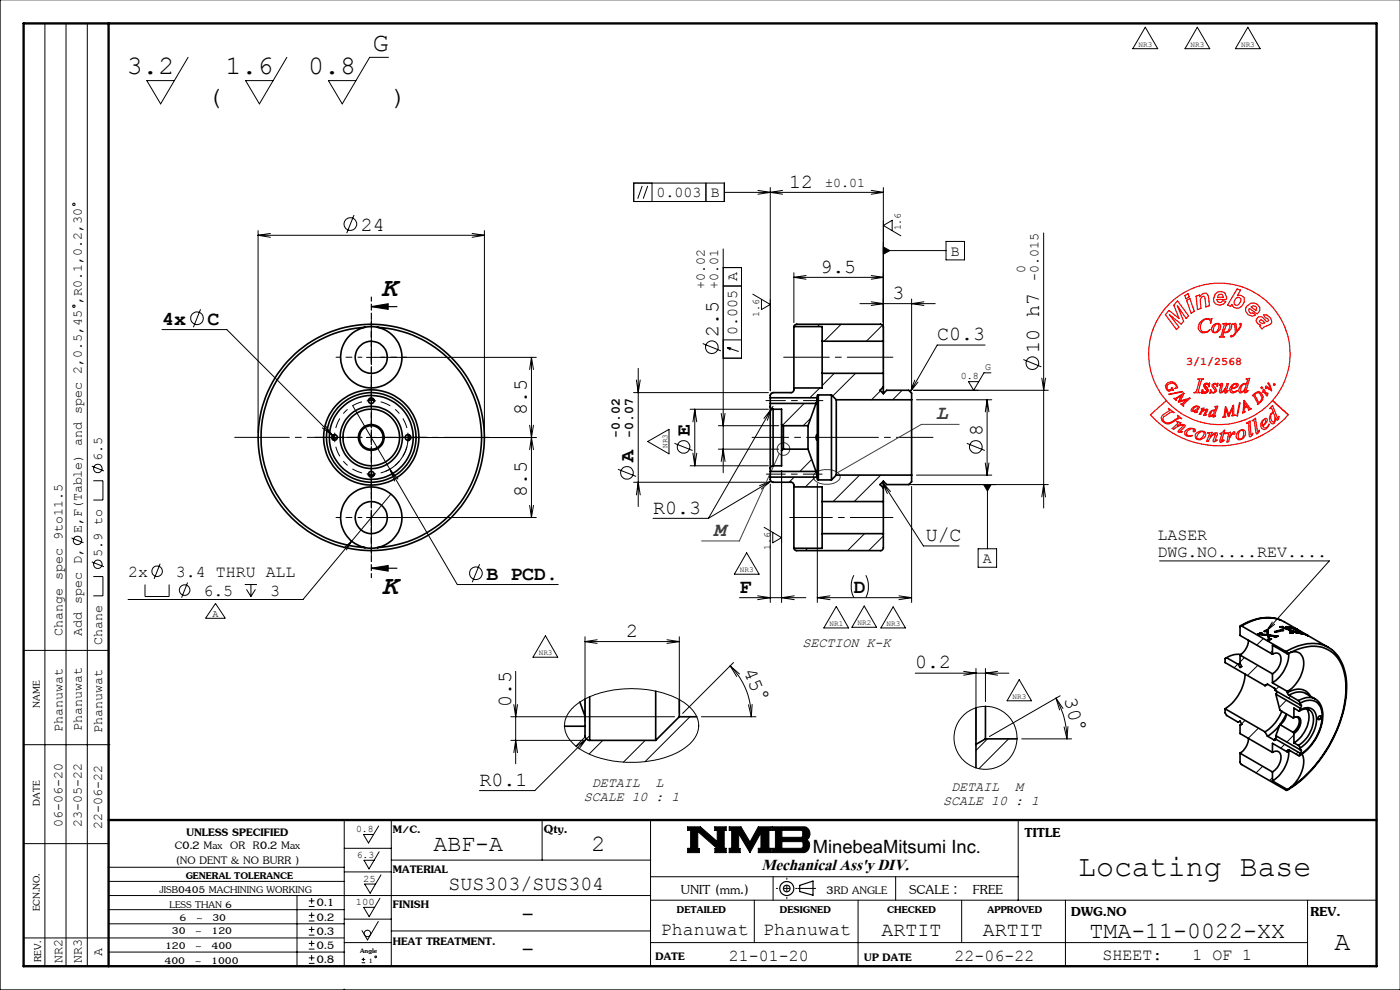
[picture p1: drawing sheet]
<svg xmlns="http://www.w3.org/2000/svg" width="297mm" height="210mm" viewBox="0 0 297 210" stroke-linecap="round" stroke-linejoin="round" font-family="sans-serif">
<g fill="none" stroke="#000" stroke-width=".21">
<path d="M0 0h297v210h-297zM9.5 5v200M14 5v200M18.5 5v200M39.9 12.2l-5.8 9.8-2.9-4.9h5.8M60.9 12.2l-5.9 9.8-2.9-4.9h5.8M82.4 12.2h-4l-5.8 9.8-2.9-4.9h5.8M243 5.8l2.6 4.5h-5.3zM254 5.8l2.6 4.5h-5.2zM264.7 5.8l2.6 4.5h-5.2zM134.4 38.8h19.3v3.9h-19.3zM136.2 39.4l-.9 2.7"/>
<path d="M137.4 39.4l-.9 2.7M138.3 38.8v3.9M149.8 38.8v3.9M163.4 39.8v43.1M187.4 39.8v38.4M54.8 48.9v42.9M54.8 49.9h48M54.8 49.9l2.6 .4M57.4 49.5l-2.6 .4M75.1 45.6l-1.5 3.9M100.2 49.5l2.6 .4M102.8 48.9v42.9"/>
<path d="M102.8 49.9l-2.6 .4M153.4 56.8h3.9v19.2h-3.9M153.4 52.8v47.5M153.7 40.8h33.7M160.8 40.4l2.6 .4M163.4 40.8l2.6 .4M163.4 40.8l-2.6 .4M166 40.4l-2.6 .4M168.4 57.8v10.6M168.4 58.8h19M168.4 58.8l2.6 .4M171 58.4l-2.6 .4"/>
<path d="M184.8 40.4l2.6 .4M184.8 58.4l2.6 .4M187.4 52.4l1.4 .8-1.4 .7zM187.4 53.2h13.3M187.4 40.8l-2.6 .4M187.4 58.8l-2.6 .4M189.3 48.9v-2.2l-1.9 1.1 3.7 2.2M200.7 51.2h3.9v3.9h-3.9zM221.4 49.4v58.4M34.4 69.9h13.7l22.5 22.5M42.5 65.6l-1.5 3.8M77.8 75.8h36"/>
<path d="M78.8 74.8v2M112.7 75.8v34M112.7 75.8l.5 2.6M112.7 75.8l-.3 2.6M135.4 78.1v29.3M149.1 72.9l3.8 1.5M153.4 60.7h3.9M153.4 72.1h3.9M154.2 73.7l.7 .6M154.2 73.7l.9 .1M154.2 73.7l2.5 .9M159.7 62.4l3.7 2.2-1.9 1.1v-2.2"/>
<path d="M173.9 68.8l-.5 .5M177 79.2l-2.6 2.6M178.4 68.8l-3.6 3.6M181.5 79.2l-4.9 4.8M182.4 64.4h16M184.8 64l2.6 .4-2.6 .4M187.2 69l-3.4 3.4M193.4 63.4v19M196 64l-2.6 .4 2.6 .4M209 73.2h-10.2l-5.7 9.9M210.2 79.1h-1.5l-2.1 3.7-1.1-1.8h2.1M217.1 76.3l3.8 1.5"/>
<path d="M19.5 98.9l2.5 1M68.4 90.8l2.2 1.6M68.9 90.2l1.7 2.2M70 92.8h2M70.6 92.4l.8 .8M71 91.8v2M74.8 86.1l7.9 13.4M77.8 92.8h36M78.8 91.8v2M82.7 99.5l14.3 24.5h21.4M82.7 99.5l1 2.6M82.7 99.5l1.7 2.1"/>
<path d="M86.5 92.2a7.8 7.8 0 0 1-4.7 7.8M112.4 90.2l.3 2.6M112.7 92.8l.5 2.6M112.7 92.8l-.3 2.6M113.2 90.2l-.5 2.6M131.1 99.5l3.8 1.6M134.4 83.3h28.6M135 80.6l.4 2.7 .4-2.7M137.4 93.7l4.5-2.6v5.2zM143.1 94l3.8 1.6M146.4 86.8h16.6M146.4 98.8h16.6"/>
<path d="M147 96.1l.4 2.7M147.4 86.8v12M147.4 86.8l.4 2.7M147.4 86.8l-.4 2.7M147.8 96.1l-.4 2.7M152.4 90.3h12.8M152.4 95.3h12.8M153 87.7l.4 2.6 .4-2.6M153 97.9l.4-2.6 .4 2.6M163.7 86.7l-13.4 23.3M163.7 86.7l-1.6 2.1M163.7 86.7l-.9 2.5"/>
<path d="M163.9 83.3l-.5 .5M164 86.2l-.3 .5M165.8 99.8v28M170.6 85.6l-4.6 4.6M172 88.7l-1.6 1.6M172.2 97.5l-2.5 2.5M173.9 82.3l-2.1 2.1M186.8 82.9l-1.9 1.9M191.4 82.8l-2 2M193.8 82.8h28.6M194.1 80.6l-1 2.5M194.4 84.8h16"/>
<path d="M194.7 81.1l-1.6 2M205.1 94l3.8 1.6M209 98.2l.4 2.6M209.4 84.8v16M209.4 84.8l.4 2.6M209.4 84.8l-.4 2.6M209.8 98.2l-.4 2.6M221 80.2l.4 2.6 .4-2.6M15.2 114.1l2.5 1M19.5 119.2l2.5 1M19.8 102h2v4.1h-2M34 119.6l-1.3 3.2"/>
<path d="M74.6 114.8l-10.3 12.4h-37.1M74.6 114.8l-1.6 1.4M74.6 114.8l-1.1 1.9M77.8 109.8h36M78.8 108.8v2M82.9 104.8l-8.3 10M101.7 119.7l-1.5 3.8M112.4 107.2l.3 2.6M113.2 107.2l-.5 2.6M134.4 102.3h28.6M135 105l.4-2.7 .4 2.7M138.5 110h11.8"/>
<path d="M158.4 117.3l2.6 4.5h-5.2zM162.1 111.9l3.7 2.1-1.9 1.1v-2.1M163.4 102.7v25.1M163.5 102.1l-13.2 7.9M163.5 102.1l-2.4 .9M163.5 102.1l-2 1.6M168.5 101.2l-1.1 1.1M171.3 116.3l-.4 .5M173 101.2l-2.1 2.1M173.4 102.6v25.2M174.4 113.2h.1M182.4 100.8l-5.7 5.6"/>
<path d="M183.4 113.2l-3.6 3.6M186.8 100.8l-5.6 5.6M187.2 102.3l8.7 13.5h7.5M187.2 102.3l1.7 2M187.2 102.3l1 2.4M187.4 113.7l-3.1 3.1M192.8 102.8h29.6M193.4 103.2v24.6M194.4 100.8h16M207.5 116.4h3.9v3.9h-3.9zM208.7 102.8h1.6l-.8 1.4zM209.5 102.8v13.6"/>
<path d="M221 105.4l.4-2.6 .4 2.6M246 119h36l-13.3 14.8M5 138h18M19.8 122.3h2v4.1h-2M30.8 124v2.5h5.1v-2.5M39.8 123.6l-1.3 3.2M45.7 128l2.1 3.2h-4.2zM51.9 124h2.6M52.3 125l.9 1.5M53.2 124v2.5M54.2 125l-1 1.5M115.7 134.9l2.6 4.5h-5.2z"/>
<path d="M124.1 135.1v18M124.1 136.1h20M124.1 136.1l2.6 .4M126.7 135.7l-2.6 .4M141.5 135.7l2.6 .4M144.1 135.1v16M144.1 136.1l-2.6 .4M156.9 126.8h14.1M160.7 126.4l2.7 .4-2.7 .4M168.5 126.4l-2.7 .4 2.7 .4M173.4 126.8h20M173.4 126.8l2.7 .4"/>
<path d="M176.1 126.4l-2.7 .4M177.4 128.6l2.6 4.6h-5.2zM181.2 122a5.3 5.3 0 0 0 0 4.8M183.3 128.5l2.6 4.6h-5.2zM183.7 122a5.6 5.6 0 0 1 0 4.8M189.5 128.7l2.6 4.5h-5.2zM190.7 126.4l2.7 .4M193.4 126.8l-2.7 .4M264 139.5l-.9 .9M268 135.5l-1.4 1.3M269.9 132l-1.2 1.8M269.9 138l-.4 .5"/>
<path d="M270.4 132.4l-1.7 1.4M270.9 137.1l-.2 .2M5 158h18.3M108.4 152h34.7M108.4 157h15.7M109 149.5l.4 2.5 .4-2.5M109 159.7l.4-2.7 .4 2.7M109.4 142.4v19.6M121.3 150.3l1.7-1.4 1.7-1 1.8-.7 2.3-.6 2.8-.4 1.9-.1h2.4l2.3 .3 2.5 .6 2 .7 1.6 .8 1.6 1.1 1.2 1.2 .6 1 .5 1.6v1.2l-.5 1.5-1.3 1.7-2 1.4-1.7 .9-3.1 1-3.8 .6h-3l-3-.3-3-.8-2.1-.8-2-1.1-1.8-1.7-1-1.9-.1-1.6 .4-1.5zM122.3 158.3l2.1-1.5-1.6 2.1M124.1 156.3l-1.9 2M125.1 156.1l-11.6 11.6h-11.8"/>
<path d="M127.9 157l-2.9 2.9M136.9 157l-4.6 4.7M146.4 152l-9.6 9.6M148.8 152h11.6M154.9 141.2l2 1.8M154.9 141.2l1.4 2.3M154.9 141.2a15.2 15.2 0 0 1 4.5 10.8M155.6 140.5l-10.8 10.8M158.8 149.5l.6 2.5M159.6 149.4l-.2 2.6M194.2 142.8h19.8M204.4 142.4l2.6 .4-2.6 .4"/>
<path d="M207 141.8v15.1M209.1 141.8v7M209.5 156.7l-2.5 2.5M211.6 142.4l-2.5 .4 2.5 .4M214 156.7l-6.3 6.3M216.2 144.2l2.6 4.5h-5.2zM216.7 156.7h10.6M224 148.1a17.2 17.2 0 0 1 2.3 8.6M224 148.1l1.5 2.2M224 148.1l.8 2.5M224.9 147.6l-15 8.6M225.7 154.2l.6 2.5"/>
<path d="M226.6 154.1l-.3 2.6M262.6 140.9l-.8 .8M263.2 153.8l-.1 .1M264.1 152.8l-.7 .8M266.8 141.1l-2.1 2.2M267 154.4l-2.2 2.2M271.3 145.6l-.8 .8M272.5 157.9l-.8 .8M272.9 148.5l-1.5 1.6M273.8 147.7l-.4 .4M274.5 155.9l-1.5 1.5M275.4 159.5l-.4 .5"/>
<path d="M5 179h18M73 173.9v31.1M73 179.9h10M80.3 175.2l-2.1 3.6-1.1-1.8h2.1M83 173.9v31.1M115 173.9v8.5M138 173.9v31.1M145.9 175.4h2.7l3.6 3.1v-2.4h-.6v-.7h2.5v.7h-.5v3.8h.5v1h-2.4v-.9h.4l-4.1-3.6v3.6h.4v.9h-2.5v-1h.6v-3.8h-.6zM154.7 175.4h2.5l1.9 3.2 1.8-3.2h2.7v.7h-.5v3.8h.5v1h-2.7v-1h.5v-3.3l-2.3 4.3-2.4-4.1v3.2h.3v.9h-2.3v-1h.5v-3.8h-.5zM163.9 175.4h6.6a1.46 1.46 0 0 1 1.3 1.2 1.46 1.46 0 0 1-.7 1.5 1.47 1.47 0 0 1 .7 1.5 1.47 1.47 0 0 1-1.1 1.2l-6.8 .1v-1h.6v-3.8h-.6zM165.9 176.1h4.1l.3 .3v1l-.3 .2h-4.1zM165.9 178.5h4.2l.3 .3v.9l-.4 .2h-4.1z"/>
<path d="M216 173.9v17.1M267.9 162.6l-1.4 1.4M269.9 165l-.6 .6M5 199h68M22.9 184h50.1M23 190h115M23 196h50M23 193h50M23 187h50M63 190v14.9M65.5 192.3h1.2M65.5 191.1h1.2"/>
<path d="M65.5 195.4h1.2M65.5 194.2h1.2M65.5 198.4h1.2M65.5 197.2h1.2M66.1 190.5v1.2M66.1 193.6v1.2M66.1 196.6v1.2M66.1 199.5v1.2M73 199.9h10M73 195h10M73 185h10M80.3 195.5l-2.3 3.9-1.2-2"/>
<path d="M80.4 180.7l-2.1 3.6-1.1-1.8h2.2M80.6 190.5l-2.3 3.9-1.1-1.9h2.3M80.8 185.6l-2.3 3.9-1.1-2h2.3M83 197.5h55M83 182.4h55M138 199.9h139.4M138 186h78M138 191h154M160 191v8.9M164 186v5M182 191v14M190 186v5"/>
<path d="M204 191v8.9M226 191v13.9M277.4 191v13.9M23 202h50M65.5 201.3h1.2M65.5 200.1h1.2M65.5 204.4h1.2M65.5 203.2h1.2M66.1 202.6v1.2M76.7 204.2h.8M76.7 203.5h.8M77.1 203.2v.7"/>
<circle cx="15.7" cy="43.4" r=".25"/>
<circle cx="74.3" cy="47.5" r="1.33"/>
<circle cx="15.7" cy="64.9" r=".25"/>
<circle cx="41.8" cy="67.5" r="1.34"/>
<circle cx="151" cy="73.7" r="1.34"/>
<circle cx="219" cy="77" r="1.34"/>
<circle cx="20.8" cy="99.4" r=".9"/>
<circle cx="145" cy="94.8" r="1.33"/>
<circle cx="207" cy="94.8" r="1.34"/>
<circle cx="16.4" cy="114.6" r=".9"/>
<circle cx="20.8" cy="119.7" r=".9"/>
<circle cx="133" cy="100.3" r="1.34"/>
<circle cx="33.3" cy="121.2" r="1.12"/>
<circle cx="39.2" cy="125.2" r="1.12"/>
<circle cx="101" cy="121.6" r="1.34"/>
<circle cx="209.1" cy="156.5" r="6.7"/>
<circle cx="77.9" cy="198" r=".69"/>
<circle cx="79.7" cy="203" r=".17"/>
</g>
<g fill="none" stroke="#000" stroke-width=".25">
<path d="M78.8 65h5.4M78.8 65l3.5-.6v1.2zM78.8 120.5h5.4M78.8 120.5l3.5-.5v1.1zM169.7 187.8l2.8-.9v3l-2.8-.8z"/>
<circle cx="166.9" cy="188.5" r="1.49"/>
<circle cx="166.9" cy="188.5" r=".7"/>
</g>
<path d="M164.7 188.5h4.4M166.9 186.3v4.3" fill="none" stroke="#000" stroke-width=".21" stroke-dasharray="15.2 1.3 1.3 1.3" stroke-dashoffset="15"/>
<g fill="none" stroke="#000" stroke-width=".21" stroke-dasharray="15.2 1.3 1.3 1.3">
<path d="M70 92.8h-.6M72 92.8h.6M78.8 92.8v-1M78.8 92.8h-1M78.8 92.8v1M78.8 92.8h1M78.8 85v-1M78.8 85v1M78.8 84v-.6M78.8 86v.6M78.8 99.6v-.6M85.6 92.8h-.6"/>
<path d="M86.6 92.8h1M86.6 92.8h-1M87.6 92.8h.6M78.8 100.6v1M78.8 100.6v-1M78.8 101.6v.6M169.3 188.5h3.7"/>
</g>
<path d="M5 5h287v200h-287zM23 5v200M23 173.9h269M73 210h.1" fill="none" stroke="#000" stroke-width=".5"/>
<path d="M145.9 175.4v.7h.6v3.8h-.6v1h2.5v-.9h-.4v-3.6l4.1 3.6h-.4v.9h2.4v-1h-.5v-3.8h.5v-.7h-2.5v.7h.6v2.4l-3.6-3.1zM154.7 175.4v.7h.5v3.8h-.5v1h2.3v-.9h-.3v-3.2l2.4 4.1 2.3-4.3v3.3h-.5v1h2.7v-1h-.5v-3.8h.5v-.7h-2.7l-1.8 3.2-1.9-3.2zM165.9 178.5h4.2l.3 .3v.9l-.4 .2h-4.1zM163.9 175.4v.7h.6v3.8h-.6v1l7-.1 .5-.5 .4-1-.2-.8-.5-.4a1.47 1.47 0 0 0 .7-1.5 1.47 1.47 0 0 0-1.3-1.2zM165.9 176.1h4.1l.3 .3v1l-.3 .2h-4.1z" fill-rule="evenodd" fill="#000"/>
<path d="M78.8 85h-1M78.8 85h1M86.6 92.8l-.1-1M86.6 92.8l-.1 1M78.8 100.6l1-.1M78.8 100.6l-1-.1" fill="none" stroke="#000" stroke-width=".21" stroke-dasharray="15.2 1.3 1.3 1.3" stroke-linecap="butt"/>
<path d="M71.2 94.8a7.8 7.8 0 0 0 5.6 5.5M76.8 85.2a7.8 7.8 0 0 0-5.6 5.6M86.3 90.8a7.8 7.8 0 0 0-5.5-5.6M80.8 100.3a7.8 7.8 0 0 0 5.5-5.5" fill="none" stroke="#000" stroke-width=".21" stroke-dasharray="15.2 1.3 1.3 1.3" stroke-dashoffset="13" stroke-linecap="butt"/>
<g fill="none" stroke="#3f3f3f" stroke-width=".21">
<path d="M165.3 96.2l-8.5 18.6h-8M203.5 90h-8l-17.8 10.3M172.8 100.5a4.1 4.1 0 0 1 5.3 .2 1.21 1.21 0 0 1-.9 1.7 4 4 0 0 1-4.6-.8v-.1a.86 .86 0 0 1 .2-1z"/>
<circle cx="166.2" cy="95.2" r="1.33"/>
</g>
<g fill="none" stroke="#f00" stroke-width=".25">
<path d="M249.8 63.8l2.3 3.2-.5 .5-1.8-2.6 1.3 3.2-.5 .6-2.5-2 2 2.6-.5 .6-2.4-3.2 .8-.8 2.1 1.6-1.1-2.8zM251.4 62.7l.6-.4 .3 .7-.7 .4zM251.7 63.7l.7-.4 1 2.7-.7 .5zM254.4 68.6a1.87 1.87 0 0 1 2.3-.9l.4-.1-.3 .9a.79 .79 0 0 0-.4-.9 .79 .79 0 0 0-1 .3 1.54 1.54 0 0 0-.2 2.5 1.44 1.44 0 0 0 1.6-.5l-.5 .5-.9 .2-.5-.1-.7-.7v-.3zM255.2 62.9a.46 .46 0 0 1 .5 .6l.1 1.6 .8-.3a2.98 2.98 0 0 0-.7-2.6h-.6l-.8 .8v-.4l-.7 .2 .2 2.9 .8-.3-.2-1.8 .3-.6M255.2 62.9l-.3 .1M257.4 69l.3-.3a.75 .75 0 0 1 .8-.1 .75 .75 0 0 1 .5 .7 1.34 1.34 0 0 1-1.3 1.3l-.5-.1a1.09 1.09 0 0 1 .2-1.5zM257.8 62.4l.5-.5 .7-.1 .8 .3 .4 .9v.5h-2l.1 .5 .5 .2 .3-.1 .3-.3 .7 .1-.5 .6-.9 .3-.8-.3-.4-.5-.1-.5zM257.9 68.8l.4-.1 .3 .2a1.39 1.39 0 0 1-.9 1.6 .84 .84 0 0 1-.1-1.3zM258.4 62.6l.5-.2 .4 .1 .2 .6h-1.2zM259.4 68.7l.8-.1-.2 .4 .8-.4a.49 .49 0 0 1 .5 .5 1.31 1.31 0 0 1-1.7 1.4l-.2 .8 .3 .2h-1l.4-.3 .7-2.3zM260.3 68.9l.4-.2 .2 .2a1.37 1.37 0 0 1-.9 1.6l-.4-.2z"/>
<path d="M261.5 68.7l.6-.1 .3 1.7 .6-1a.36 .36 0 0 0 0-.6l.1-.1 .2 .1a4.6 4.6 0 0 1-2.1 2.8h-.1v-.3l.2-.1 .2 .2 .6-.7-.2-1.6zM262.1 63.4l.4-.3h.4l.3 .3v.5l-.4 .6-.3 .3h-.4l-.3-.3v-.5zM262.4 61.3l.8 .3-.7 1.1h.8l.6 .4 .1 1-.6 .9-.7 .4-.7-.1-.4-.2-.3-.6-.2 .5-.7-.3zM264.5 64.9l.9-.6a1.44 1.44 0 0 1 1.9 1.5l-.6 .8-1.6-1.2-.2 .5 .2 .4 .3 .2 .5-.1 .5 .5-.7 .2-.9-.3-.5-.8-.1-.5zM265.4 65.1l.4-.2 .6 .1 .2 .3-.2 .6zM266.8 67.3a1.1 1.1 0 0 1 1.7 .7l.3 .3 .3-.4-.3-.4-.3-.1-.5-.6h.7l.8 .6 .3 .7a1.29 1.29 0 0 1-1.2 1.1l-.6 .3-.3 .3-.5-.6 .3-.2-.8-.5-.2-.5zM268.3 68.5v-.1a.95 .95 0 0 0-1-.5l-.1 .2 .1 .3 .5 .2 .6-.1M247.4 85a15 15 0 0 1 .9-20.8 15 15 0 0 1 20.8 0 15 15 0 0 1 .8 20.8M247.4 85a15 15 0 0 0 22.5 0M247.8 81.2l.8-.2a1.72 1.72 0 0 1 1.2 1.3l-.5 .1 .3-.4-.2-.3-.6-.5-.9 .2-.3 .4 .1 .8 .2 .2 .7-.3v-.3l.4 .6-.3-.1-.7 .3-.6-.5-.2-.7zM247.9 86.7l1.2 .8-.7-.1-1.1 .7a.81 .81 0 0 0-.6 .8 .81 .81 0 0 0 .7 .8 3.7 3.7 0 0 0 2.6-1.3l-.2-.2 .8 .6a.5 .5 0 0 0-.7 .1l-1 .6a1.49 1.49 0 0 1-1.5 .4 1.49 1.49 0 0 1-1.1-1.3l.4-.6 1.4-.9zM248 83.6l2.7-.6 .1 .1-2.7 .6z"/>
<path d="M249.1 84.5h.3l1.7-1.1-.7 1.6 2-.5-1.4 1.4 .1 .3-.6-.5 .3-.1 .9-.8-1.7 .5 .6-1.4-1.1 .7v.3zM249.7 89.4l.8 .3-.7 .7 .3-.1a1.09 1.09 0 0 1 1.3-.1l-.1 .4-1 .9 .6 .1-.9 .1-.1-.3 1.1-1.1a2.04 2.04 0 0 0-2 .8l-.3-.2 1.2-1.2zM251.5 91.4a1.46 1.46 0 0 1 2.1-.2l-.2 .4a.22 .22 0 0 1-.3-.2 .22 .22 0 0 1 .3-.2l-.2-.2a1.19 1.19 0 0 0-1.5 1.1l.4 .3h.9l-.5 .2-.7-.1-.4-.3-.1-.6zM252.7 86.8l.6-.5 .4-.2 .8 .3-.7 .9 .2 .1-.2 .1h-.4l.3-.5-.9 .2-.1-.1zM253.4 86.4l.7-.1a.95 .95 0 0 1-1.1 .8zM253.9 91.8a1.23 1.23 0 0 1 1.9 .2v.3a1.38 1.38 0 0 1-2.1 .7l-.2-.6zM254.1 80.4h1.2l-.4 .2-.7 2.3v.2l.4 .1-1.3 .1 .4-.1 .2-.4 .6-2.2zM254.3 91.9l.4-.3 .4-.1 .3 .2a1.43 1.43 0 0 1-1.2 1.5l-.3-.3v-.2zM254.8 86.7l.6-.1-.3 .5 .5-.2 .6-.2v.1l-.5 1.1 .2 .1-.5 .2 .5-1.2a1.38 1.38 0 0 0-1.2 .9h-.3l.7-1.1zM255.6 81.4l1-.1-.1 .7-.1-.3-.4-.3-.3 .3 .6 1.1a.84 .84 0 0 1-1.2 .5l-.1 .1 .1-.7 .1 .3 .4 .2 .4-.1v-.3l-.6-.8zM256.3 91.8l.8-.1-.4 1 .3-.3a1.19 1.19 0 0 1 1.2-.6v.4l-.5 1.3 .5-.2-.7 .5-.2-.2 .5-1.5a2.02 2.02 0 0 0-1.5 1.5h-.3l.6-1.6zM256.6 81.3h.1"/>
<path d="M257.1 87.2h.5a.92 .92 0 0 1-.9 1zM257.3 81.4l1.1-.1-.2 .7-.1-.3-.4-.3-.3 .3 .7 1.1a.84 .84 0 0 1-1.3 .5l-.1 .1 .1-.7 .2 .3 .4 .2 .3-.1v-.3l-.6-.8zM257.8 86.2h.5l-.7 2h.3l-.5 .3v-.5l-.9 .4-.1-.4 .3-.6 .4-.3h.6l.3-.6zM258.8 81.6l.4-.3 .2 .2-.4 1.6a2.24 2.24 0 0 0 1.3-1.7h.3l-.5 1.7 .5-.2-.6 .5-.2-.2 .2-.9a1.32 1.32 0 0 1-1.2 1.1 1.61 1.61 0 0 1 .2-1.6v-.2l-.4 .2zM258.9 91.9l.9-.6-.2 .6h.4v.1h-.4l-.4 1.6 .5-.3-.7 .6a.33 .33 0 0 1-.2-.2 .33 .33 0 0 1 0-.4l.4-1.3h-.4zM260 86.2l-.3 2-.3 .3 .6-.1-.1-.1 .1-1.4 .6 1.5 .8-1.7 .1 1.3-.2 .2 .7-.1-.2-.1-.1-2-1 1.9-.6-1.7M260.2 91.9l.9-.2-.3 1.1 .8-1.1 .3-.1 .1 .3a.26 .26 0 0 1-.2 .2 .26 .26 0 0 1-.3-.1l-.6 .8-.3 .9-.3 .1 .3-1.8zM261.3 81.8a.79 .79 0 0 1 .6-.5 .79 .79 0 0 1 .8 .4 1.55 1.55 0 0 1-1.5 .9l.2 .4 .3 .1 .8-.3-.4 .4-.6 .2-.4-.2a1.14 1.14 0 0 1 .2-1.4zM262.1 81.4l.2 .1a.86 .86 0 0 1-1 .9 1.06 1.06 0 0 1 .8-1M262.5 82.8v.1M262.7 91.5a.86 .86 0 0 1 1.5 .1 1.39 1.39 0 0 1-1.5 1.7l-.4-.5-.1-.3zM262.9 85.5h.2l-.6 2.7h-.1z"/>
<path d="M263 91.5l.3-.2h.4a1.37 1.37 0 0 1-.5 1.9l-.3-.1a1.57 1.57 0 0 1 .1-1.6zM263.7 81.6l.4-.2 .2 .2a1.43 1.43 0 0 1-1 1.5l-.1-.1a1.75 1.75 0 0 1 .5-1.4zM263.9 84.9l1.2 1.7 .3 .1-.5 .3-.1-.3-.4-.3-.5 .3v.5l.2 .2-.5 .2zM264 85.4l.4 .8-.5 .2zM264.4 80.4l.7-.2-.8 2.9 .5-.2-.6 .5-.2-.2 .1-.6-.3 .4-.8 .4a1.34 1.34 0 0 1 1.2-2l.2 .1 .3-.9zM264.4 89.8l.8-.5 .2 3h.1l.3-.4-.5 .7-.1 .1-.2-.3-.1-2.6zM265.6 89.2l.7-.5 .5 3 .4-.4-.1 .3-.5 .5-.1-.3-.5-2.6zM265.7 83.9l1.2-.9 .7 .4 .4 .8a1.88 1.88 0 0 1-1.3 1.6l.1-.3-.8-1.5zM266.2 83.6l.8-.3 .3 .3 .4 .8-.4 .9-.4-.1-.7-1.3zM267.5 82.1h.3v.3h-.3zM267.9 89.1l.6-.3 .3 .1a1.42 1.42 0 0 1-.9 1.5l.4 .4a1.36 1.36 0 0 0 1-.9l-.7 1.1-.5 .1a1.11 1.11 0 0 1-.4-1.7zM268 83v.2l-.1-.3 .2-.3 .7 1 .2-.2-.2 .6-.7-1"/>
<path d="M268.1 89l.4 .1a1.31 1.31 0 0 1-.7 1.2 1.22 1.22 0 0 1 .3-1.3zM269 81.3l.2-.1 .2 .5 .3 1.2-1-.7-.2 .2 .1-.5 1 .6zM269.8 87.8l.3-.1a1.38 1.38 0 0 1 .2 1.8h-.2a1.4 1.4 0 0 1-.3-1.7zM269.9 85l3.4 3a19.5 19.5 0 0 1-29.2 0l3.3-3M269.9 86l1.2 2.8 .2-.5v.4l-.3 .5-.4-.7v.6l-.3 .7a.55 .55 0 0 1-.9-.4 1.57 1.57 0 0 1 .5-1.8h.3l-.3-.8a.24 .24 0 0 0-.2-.3 .24 .24 0 0 0-.3 .2zM270.3 81.4l.2 .1-.1 .3-.2-.1z"/>
</g>
<path d="M76.8 92.8h-10M78.8 90.8v-10M78.8 94.8v10M80.8 92.8h10" fill="none" stroke="#000" stroke-width=".21" stroke-dasharray="15.2 1.3 1.3 1.3" stroke-dashoffset="12.1"/>
<path d="M76.8 75.8h-5.5M78.8 73.8v-5.5M78.8 77.8v5.5M80.8 75.8h5.5M76.8 109.8h-5.5M78.8 107.8v-5.5M78.8 111.8v5.5M80.8 109.8h5.5" fill="none" stroke="#000" stroke-width=".21" stroke-dasharray="15.2 1.3 1.3 1.3" stroke-dashoffset="14.4"/>
<path d="M189.4 75.8h-23.1M78.8 90.8v-23M78.8 94.8v23M80.8 92.8h23" fill="none" stroke="#000" stroke-width=".21" stroke-dasharray="15.2 1.3 1.3 1.3" stroke-dashoffset="5.6"/>
<path d="M76.8 92.8h-27" fill="none" stroke="#000" stroke-width=".21" stroke-dasharray="15.2 1.3 1.3 1.3" stroke-dashoffset="3.7"/>
<path d="M174.6 85h-12.1" fill="none" stroke="#000" stroke-width=".21" stroke-dasharray="15.2 1.3 1.3 1.3" stroke-dashoffset="11.1"/>
<path d="M162.6 100.6h11.8" fill="none" stroke="#000" stroke-width=".21" stroke-dasharray="15.2 1.3 1.3 1.3" stroke-dashoffset="11.2"/>
<path d="M189.4 109.8h-21.9" fill="none" stroke="#000" stroke-width=".21" stroke-dasharray="15.2 1.3 1.3 1.3" stroke-dashoffset="6.2"/>
<path d="M159.5 92.8h38.4" fill="none" stroke="#000" stroke-width=".21" stroke-dasharray="15.2 1.3 1.3 1.3" stroke-dashoffset="7.5"/>
<path d="M78.8 63v59.5" fill="none" stroke="#000" stroke-width=".25" stroke-dasharray="1.3 .6" stroke-dashoffset=".4"/>
<g fill="#000">
<path d="M78.8 65l3.5-.6v1.2zM78.8 120.5l3.5-.5v1.1z"/>
<path d="M208.7 102.8l.8 1.4 .8-1.4zM187.4 52.4l1.4 .8-1.4 .7z"/>
</g>
<g fill="none" stroke="#000" stroke-width=".35">
<path d="M77.4 69.4l1.4-.1 1.3 .1M77.4 69.4a23.4 23.4 0 0 0-22 23.4 23.4 23.4 0 0 0 22 23.4M77.4 69.4a6.5 6.5 0 0 0-4 10 6.5 6.5 0 0 0 10.8 0 6.5 6.5 0 0 0-4.1-10M80.1 69.4a23.4 23.4 0 0 1 22.1 23.4 23.4 23.4 0 0 1-22.1 23.4M168.4 69.3l.2-.4 .4-.1h17.8a.6 .6 0 0 1 .6 .6v3M168.4 69.3v13M168.4 69.3h6v3.1M174.4 72.4v6.8M174.4 79.2v3.1h-6M174.4 79.2h13M174.4 72.4h13M187.4 72.4v6.8"/>
<path d="M187.4 79.2v2.9M70.8 92.2v1.2M78.2 84.8h1.1M86.7 92.2v1.2M163.4 84.4v1.2M163.4 86.2a.6 .6 0 0 0 .6 .6M163.4 86.2v13.2M163.4 85.6h9.7M163.4 84.4h10M163.4 85.6v.6M163.4 99.4v.6M164 98.8a.6 .6 0 0 0-.6 .6"/>
<path d="M164 86.8v12M164 86.8h1.8v3.3M165.8 90.1v5.4M165.8 90.1l.4 .2M165.8 95.5v3.3h-1.8M166.2 90.3v5M166.2 90.3h5.2M166.2 95.3l-.4 .2M166.2 95.3h5.2M168.4 82.3v.4a.6 .6 0 0 1-.6 .6h-3.8a.6 .6 0 0 0-.6 .6v.5M171.4 90.3v5M171.4 95.3l1.7 4.7"/>
<path d="M173.1 85.6l-1.7 4.7M173.4 84.4v.4M173.4 84.8l-.3 .8M173.4 84.8v7.4M173.4 92.2a.72 .72 0 0 0 0 1.2M173.4 93.4v7.4M173.4 92.2v1.2M173.6 83.8l-.2 .1v.5M173.6 83.8v18M173.6 83.8h2.8M176.4 83.8v18M176.4 83.8l1 1"/>
<path d="M177.4 84.8v16M177.4 84.8h16M187.4 82.1v1.4M187.4 83.5l.7-.7h4.7l.6 .6v1.4M187.4 82.1l-.7 .7 .7 .7M193.4 84.8v16M77.4 116.2l1.3 .1 1.4-.1M77.4 116.2a6.5 6.5 0 0 1-4-10 6.5 6.5 0 0 1 10.8 0 6.5 6.5 0 0 1-4.1 10M78.2 100.8h1.1M163.4 100v1.2M163.4 101.2v.5a.6 .6 0 0 0 .6 .6h3.8a.6 .6 0 0 1 .6 .6v.4M163.4 101.2h10"/>
<path d="M163.4 100h9.7M168.4 103.3v13M168.4 103.3h6v3.1M173.1 100l.3 .8M173.4 100.8v.4M173.4 101.2v.5l.2 .1M173.6 101.8h2.8M174.4 106.4v6.8M174.4 113.2v3.1h-6M174.4 106.4h13M174.4 113.2h13M177.4 100.8l-1 1"/>
<path d="M177.4 100.8h16M187.4 102.1v1.4M187.4 113.2v3a.6 .6 0 0 1-.6 .6h-17.9l-.5-.5M187.4 106.4v6.8M187.4 103.5v2.9M187.4 102.1l-.7 .7 .7 .7M193.4 100.8v1.4l-.6 .6h-4.7l-.7-.7M260.2 139.5l-.3 .2v.8l8.5 4.9M260.2 139.5l2.5 1.4M263.1 139v1.7l.3 .7-.3 .2-.4-.7M263.1 139l6.8 3.9M263.2 138.8a4.1 4.1 0 0 0-3 .7"/>
<path d="M263.4 132.8h-.3v2l6.8 4M263.4 132.8a9.3 9.3 0 0 1 8.4-1.2l10 5.7M263.4 132.8l9.4 5.4M264.9 135.8a4.2 4.2 0 0 1-1.8 3.2M266.9 134.6l2 .2 .2 .9M266.9 134.5v.1M266.9 134.6h.1M267.3 134.5l1.6 .1M267.4 134.2h.2M267.4 134.2l-.5 .3M267.4 134.3l-.5 .3M267.4 134.2v.1"/>
<path d="M267.6 134.2l-.3 .3M267.6 134.2l-.2 .1M268.3 133.9l.4-.1 .2 .8M268.3 133.8v.1M268.3 133.9h.1M268.8 133.6h.2M268.8 133.6l-.5 .2M268.8 133.7l-.5 .2M268.8 133.7h.2M268.8 133.6v.1M268.9 133.7h.1M268.9 133.7l.2 1"/>
<path d="M268.9 133.7l.2 1.1M269 133.6v.1M269.1 135.7l-.1 .1M269.1 135.8h-.1M269.1 135.7v.1M269.1 134.7l1.7 .2M269.1 134.8l1.7 .2M269.1 134.7v.1M269.1 135.7h.1M269.1 134.8l.2 .8M269.1 134.8l1.5 .2M269.1 134.8l.2 .9"/>
<path d="M269.3 135.6v.1M269.5 135.5l-.2 .1M269.5 135.6l-.2 .1M269.5 135.5v.1M269.7 135.5l-.7 .3M269.7 135.5h-.2M269.7 135.5l-.2 .1M269.9 138.8a1.16 1.16 0 0 1 1.5-.1 1.16 1.16 0 0 1 .3 1.4 4 4 0 0 1-1.8 2.8M270.4 134l1.6-.4 .3 .1-1.7 .4zM270.4 135.1v.1M270.4 135.1h.1M270.6 135l-.2 .1"/>
<path d="M270.8 134.9v.1M270.9 134.9h.1M270.9 134.9h-.1M270.9 135h-.1M270.9 134.9v.1M271 134.9l-.4 .3-.2-.1M271 134.9l-.1 .1M271.6 133l1.9 .6 .3 .6M271.6 133h.1M271.7 131.5a9.7 9.7 0 0 0-8.6 1.2M271.9 133l1.6 .6M271.9 133v.1"/>
<path d="M272 133.7l-1.5 .3M272 133.7l.2 .1M272 133.6v.1M272.1 132.9l.1 .1M272.1 132.9l-.5 .1M272.2 133h-.3M272.2 133h.1M272.8 138.2l.3 .5M272.9 133h.2M273.1 138.7l-3.2-1.8v1.9M273.2 133.1h.2M273.2 133.1l.3 .5"/>
<path d="M273.3 133h.1M273.3 133h-.5l.4 .1M273.3 133l-.1 .1M273.3 133.1l.3 .6M273.4 133.1h.1M273.4 133.1l.3 .5M273.4 133.1h-.1M273.4 138.6a7.7 7.7 0 0 1-3.5 6.2M273.4 133v.1M273.5 133.6h.1M273.6 133.7h.1M273.7 133.6l1.6 .6"/>
<path d="M273.7 133.7l.2 .6M273.7 133.6l-.1 .1M273.7 134.2h.1M273.7 134.2v.1M273.7 134.3h.6M273.7 133.7l.3 .5M273.7 133.7l1.4 .5M273.7 133.7h.1M273.8 134.2v.1M273.8 138.4a8.1 8.1 0 0 1 8.6-.2 9 9 0 0 1 3.1 7.7 27.6 27.6 0 0 1-11.7 21.1M273.8 138.4l-.7 .3M273.8 138.4a1.98 1.98 0 0 1 2.8 2.1 7.6 7.6 0 0 1-3.5 6.2"/>
<path d="M274 134.2h.1M274 133.2h.1M274 134.2l-.1 .1M274.1 134.2h.2M274.1 133.1l.2 .1h-.3l1.5 .7M274.1 133.1h-.5l2 .8 .2 .4M274.1 134.2l-.2 .1M274.1 133.1v.1M274.3 134.3h.1M274.3 134.2v.1M275.1 134.2h-.2l.6 .1M275.1 134.2h.2"/>
<path d="M275.3 134.2h.1M275.3 134.2l.2 .1M275.3 133.6l-.6-.3 .8 .6M275.3 133.6l.4 .3M275.3 133.6h.1M275.3 134.2v.1M275.5 133.9h.1M275.5 134.3h.1M275.6 134h.1M275.7 134h.1M275.7 133.9l1.7 .9M275.7 134l.3 .3"/>
<path d="M275.7 133.9v.1M275.7 134l1.4 .7M275.8 134.3h.1M275.8 134.3l.6 .2M276 134.3l.2 .1M276.2 134.4h.2M276.2 134.4h.1M276.4 134.5h.1M276.9 134.6h.1M276.9 134.6l.2 .1M277 134.6l.1 .1M277.1 134.7l.3 .1"/>
<path d="M277.4 134.8h.1M282.5 137.8a8 8 0 0 0-8.4-.3l-1.3 .7M282.5 137.8a10.1 10.1 0 0 1 3.1 8.9 27.9 27.9 0 0 1-12.6 20.9M119.8 154h4.3M123 148.9l1.1 3M124.1 148.3v3.6M124.1 151.9v2.1M124.1 154v2.1a.96 .96 0 0 0 1 .9M125.1 147.8v9.2M125.1 157h14M139.1 146.6v10.4M144.1 148.4v3.6"/>
<path d="M144.1 152l-5 5M144.1 152h3.7M207 150.1v7.8M207 157.9v5M209.1 149.8v6.9M209.1 156.7l-2.1 1.2M209.1 156.7h6.7M259.9 150.3v.9l.3 .6 2.5 1.4 .4-.2 .3 .6-.3 .2v1.8l6.8 4M259.9 150.3l8.5 4.9M263.1 159.8v2l.2 .3 9.6 5.6 .2-.2M263.1 140.7l-.4 .2M263.1 159.8l6.8 4"/>
<path d="M264.1 143a9.6 9.6 0 0 1-4.2 7.3M264.9 156.7a4 4 0 0 1-1.8 3.1M268.4 145.4l.5-.3 1.5 .9 .1 .4 5.3 3.1M268.4 155.2l.5 1M268.9 156.2l1.5 .8M268.9 145.2l-.5 .2M269.9 159.6a1.16 1.16 0 0 1 1.5 0 1.16 1.16 0 0 1 .3 1.3 4 4 0 0 1-1.8 2.9M269.9 142.9v1.9M269.9 144.8l3.2 1.9M270.5 156.9l-.1 .1M270.5 156.7v.2M270.5 156.7l5.3 3.1"/>
<path d="M270.7 147.2l5.1 3M270.7 147.2l.8 3.5 2.8 1.6 .2-.1M270.8 146.6l-.1 .6M270.8 156.2l-.3 .5M271.5 153.7a2.92 2.92 0 0 0 1.4-2.3 10.4 10.4 0 0 1-4 4.8M271.5 153.7l2.8 1.6M271.5 153.7l-.8 2.4 5.1 2.9M272 150.9a9 9 0 0 1-3.6 4.3M273.1 146.9l.3 .6M273.1 146.9a3.4 3.4 0 0 1 4.7 .4l.2 .4M273.1 159.5l-3.2-1.8v1.9M273.1 146.7v.2"/>
<path d="M273.1 159.3v.2M273.4 159.4a7.6 7.6 0 0 1-3.5 6.3M273.4 159.1l2.1 1.2 .3-.2M273.4 159.1h-.2l-.1 .2M273.4 147.5a3.6 3.6 0 0 1 3.6-.4l2 1.2M273.4 147.5l2 1.1M273.4 159.1l-.3 .2M273.7 159.2l-.6 .3M274.3 155.3l.2 .3M274.5 152.2a.94 .94 0 0 1 1.2 0 .94 .94 0 0 1 .2 1.1 3.5 3.5 0 0 1-1.4 2.3M274.5 155.6v2M274.5 157.6l.9 .5"/>
<path d="M274.9 152.1a1.02 1.02 0 0 1 .6 1.6l-.6 1.1-.6 .5M275.4 148.6l.4 .6M275.4 158.1l.4 .6M275.7 150.8a1.75 1.75 0 0 1 2-.3 1.75 1.75 0 0 1 .9 1.8 6.7 6.7 0 0 1-3.2 5.8M275.8 149.2a2.79 2.79 0 0 1 3-.5 2.79 2.79 0 0 1 1.7 2.5 10.2 10.2 0 0 1-4.7 8.9M275.8 159h.1a.44 .44 0 0 1-.1 .8M275.8 150.6a2.17 2.17 0 0 1 2.6-.2 2.17 2.17 0 0 1 .9 2.4 8 8 0 0 1-3.5 5.9M275.8 149.5l.1-.1a.45 .45 0 0 1-.1 .8M275.8 150.6l-.3 .2-1-.6v2M275.8 149.2v.3M275.8 150.2v.4M275.8 158.7v.3"/>
<path d="M275.8 159.8v.3M276.2 159.9a6.1 6.1 0 0 1-1.7 6.5l-.7 .6M277.2 150.4a4 4 0 0 1-.1 4.2 6.4 6.4 0 0 1-2.6 3M279 148.3a4.1 4.1 0 0 1 1.6 4.4 11.1 11.1 0 0 1-4.9 7.6M279 148.3a3.6 3.6 0 0 0-3.6 .3M279.9 151.9l.2-.1a.41 .41 0 0 1 0 .6 .41 .41 0 0 1-.5 .1zM269.9 163.8v1.9M269.9 165.7l3.2 1.8M273.8 167l-.7 .5"/>
<circle cx="78.8" cy="75.8" r="3.4"/>
<circle cx="71" cy="92.8" r=".59"/>
<circle cx="78.8" cy="92.8" r="2.73"/>
<circle cx="78.8" cy="92.8" r="8.9"/>
<circle cx="78.8" cy="92.8" r="10.1"/>
<circle cx="78.8" cy="92.8" r="24"/>
<circle cx="78.8" cy="92.8" r="9.5"/>
<circle cx="78.8" cy="92.8" r="6"/>
<circle cx="78.8" cy="92.8" r="2.51"/>
<circle cx="78.8" cy="85" r=".6"/>
<circle cx="78.8" cy="92.8" r="6.6"/>
<circle cx="86.6" cy="92.8" r=".6"/>
<circle cx="78.8" cy="109.8" r="3.4"/>
<circle cx="78.8" cy="100.6" r=".59"/>
</g>
<text font-size="6.3" x="228.7" y="185.8">Locating Base</text>
<g font-size="5.8">
<text x="80.9" y="62.8">K</text>
<text x="81" y="126.1">K</text>
</g>
<g font-size="5.6">
<text x="79.1" y="10.8">G</text>
<text x="26.9" y="15.7">3.2</text>
<text x="47.8" y="15.7">1.6</text>
<text x="65.4" y="15.7">0.8</text>
<text x="43.9" y="22.4">(</text>
<text x="83" y="22.4">)</text>
<text x="283.1" y="201.4">A</text>
</g>
<text font-size="5.1" x="161.5" y="184.6">Mechanical Ass'y DIV.</text>
<g font-size="4.9">
<text x="91.9" y="180.4">ABF-A</text>
<text x="125.5" y="180.4">2</text>
<text x="110.5" y="195.4">-</text>
<text x="110.5" y="202.8">-</text>
<text x="231.1" y="199">TMA-11-0022-XX</text>
</g>
<g font-size="4.4" fill="#3f3f3f">
<text x="198.5" y="89">L</text>
<text x="151.4" y="113.7">M</text>
</g>
<g font-size="4.2">
<text x="167.4" y="39.8">12</text>
<text x="76.6" y="48.9">24</text>
<text x="174" y="57.8">9.5</text>
<text x="189.3" y="63.4">3</text>
<text x="34.4" y="68.8">4x</text>
<text x="44" y="68.8">C</text>
<text x="152.4" y="71.4" transform="rotate(-90 152.4 71.4)">2.5</text>
<text x="198.8" y="72.2">C0.3</text>
<text x="220.4" y="74.8" transform="rotate(-90 220.4 74.8)">10 h7</text>
<text x="111.8" y="88" transform="rotate(-90 111.8 88)">8.5</text>
<text x="146.4" y="92.6" transform="rotate(-90 146.4 92.6)">E</text>
<text x="208.4" y="92.6" transform="rotate(-90 208.4 92.6)">8</text>
<text x="134.4" y="98.1" transform="rotate(-90 134.4 98.1)">A</text>
<text x="111.8" y="105.4" transform="rotate(-90 111.8 105.4)">8.5</text>
<text x="138.6" y="108.9">R0.3</text>
<text x="196.4" y="114.8">U/C</text>
<text x="103.2" y="122.9">B PCD.</text>
<text x="156.9" y="125.7">F</text>
<text x="181.2" y="125.7">D</text>
<text x="132.9" y="135.1">2</text>
<text x="157.7" y="142.3" transform="rotate(67 157.7 142.3)">45°</text>
<text x="194.2" y="141.8">0.2</text>
<text x="108.4" y="150" transform="rotate(-90 108.4 150)">0.5</text>
<text x="225.7" y="148.3" transform="rotate(75 225.7 148.3)">30°</text>
<text x="101.7" y="166.7">R0.1</text>
<text x="217.3" y="177.5">TITLE</text>
<text x="95.2" y="188.7">SUS303/SUS304</text>
<text x="144.4" y="189.7">UNIT (mm.)</text>
<text x="192.9" y="189.7">SCALE :</text>
<text x="206.4" y="189.7">FREE</text>
<text x="227.2" y="194.4">DWG.NO</text>
<text x="278" y="194.3">REV.</text>
<text x="187" y="198.6">ARTIT</text>
<text x="208.5" y="198.6">ARTIT</text>
</g>
<g font-size="3.9">
<text x="115.4" y="176.7">Qty.</text>
<text x="172.4" y="181">MinebeaMitsumi Inc.</text>
<text x="140.2" y="198.2">Phanuwat</text>
<text x="161.9" y="198.2">Phanuwat</text>
</g>
<g font-size="3.5">
<text x="245.5" y="114.6">LASER</text>
<text x="245.5" y="118.1">DWG.NO....REV....</text>
<text x="27.2" y="122.3">2x</text>
<text x="37.3" y="122.3">3.4 THRU ALL</text>
<text x="43.1" y="126.3">6.5</text>
<text x="57.3" y="126.3">3</text>
<text x="39.6" y="177.3">UNLESS SPECIFIED</text>
<text x="83.4" y="176.7">M/C.</text>
<text x="37.1" y="180.1">C0.2 Max OR R0.2 Max</text>
<text x="37.3" y="183.3">(NO DENT &amp; NO BURR )</text>
<text x="83.4" y="185.1">MATERIAL</text>
<text x="175.3" y="189.6">3RD ANGLE</text>
<text x="67.2" y="192.3">0.1</text>
<text x="67.2" y="195.3">0.2</text>
<text x="83.4" y="192.6">FINISH</text>
<text x="67.2" y="198.3">0.3</text>
<text x="67.2" y="201.3">0.5</text>
<text x="83.4" y="200.5">HEAT TREATMENT.</text>
<text x="139" y="203.7">DATE</text>
<text x="154.6" y="203.9">21-01-20</text>
<text x="183.4" y="203.8">UP DATE</text>
<text x="202.5" y="203.8">22-06-22</text>
<text x="233.9" y="203.7">SHEET:</text>
<text x="253" y="203.7">1 OF 1</text>
<text x="67.2" y="204.3">0.8</text>
</g>
<g font-size="3.2">
<text x="139.3" y="41.8">0.003</text>
<text x="150.8" y="41.8">B</text>
<text x="156.4" y="59.6" transform="rotate(-90 156.4 59.6)">A</text>
<text x="201.7" y="54.2">B</text>
<text x="156.4" y="71.1" transform="rotate(-90 156.4 71.1)">0.005</text>
<text x="208.5" y="119.4">A</text>
<text x="8.4" y="150.2" transform="rotate(-90 8.4 150.2)">NAME</text>
<text x="8.4" y="170.9" transform="rotate(-90 8.4 170.9)">DATE</text>
<text x="33.8" y="189.5">JISB0405 MACHINING WORKING</text>
<text x="39.4" y="186.6">GENERAL TOLERANCE</text>
<text x="8.5" y="193.3" transform="rotate(-90 8.5 193.3)">ECN.NO.</text>
<text x="36" y="192.6">LESS THAN 6</text>
<text x="38.1" y="195.3">6 ~ 30</text>
<text x="143.6" y="193.7">DETAILED</text>
<text x="165.4" y="193.7">DESIGNED</text>
<text x="188.2" y="193.7">CHECKED</text>
<text x="209.5" y="193.7">APPROVED</text>
<text x="35" y="201.2">120 ~ 400</text>
<text x="36.5" y="198.2">30 ~ 120</text>
<text x="8.7" y="204" transform="rotate(-90 8.7 204)">REV.</text>
<text x="34.9" y="204.4">400 ~ 1000</text>
</g>
<g font-size="2.9">
<text x="170.2" y="137.3">SECTION K-K</text>
<text x="125.5" y="167">DETAIL</text>
<text x="139.1" y="167">L</text>
<text x="201.8" y="167.9">DETAIL</text>
<text x="215.3" y="167.9">M</text>
<text x="123.8" y="169.8">SCALE 10 : 1</text>
<text x="200.1" y="170.7">SCALE 10 : 1</text>
</g>
<g font-size="2.8">
<text x="175.1" y="39.7">±0.01</text>
<text x="217.5" y="57.9" transform="rotate(-90 217.5 57.9)">0</text>
<text x="220.3" y="59.6" transform="rotate(-90 220.3 59.6)">-0.015</text>
<text x="149.5" y="61.3" transform="rotate(-90 149.5 61.3)">+0.02</text>
<text x="152.3" y="61.3" transform="rotate(-90 152.3 61.3)">+0.01</text>
<text x="131.5" y="93" transform="rotate(-90 131.5 93)">-0.02</text>
<text x="134.3" y="93" transform="rotate(-90 134.3 93)">-0.07</text>
<text x="21.7" y="97.9" transform="rotate(-90 21.7 97.9)">6.5</text>
<text x="17.4" y="113.1" transform="rotate(-90 17.4 113.1)">E,F(Table) and spec 2,0.5,45 ,R0.1,0.2,30</text>
<text x="21.7" y="118.2" transform="rotate(-90 21.7 118.2)">5.9 to</text>
<text x="13.3" y="134.9" transform="rotate(-90 13.3 134.9)">Change spec 9to11.5</text>
<text x="17.4" y="134.8" transform="rotate(-90 17.4 134.8)">Add spec D,</text>
<text x="21.7" y="136.8" transform="rotate(-90 21.7 136.8)">Chane</text>
<text x="13.3" y="155.2" transform="rotate(-90 13.3 155.2)">Phanuwat</text>
<text x="17.4" y="155.1" transform="rotate(-90 17.4 155.1)">Phanuwat</text>
<text x="21.7" y="155.5" transform="rotate(-90 21.7 155.5)">Phanuwat</text>
<text x="13.3" y="175.5" transform="rotate(-90 13.3 175.5)">06-06-20</text>
<text x="17.4" y="175.4" transform="rotate(-90 17.4 175.4)">23-05-22</text>
<text x="21.7" y="175.8" transform="rotate(-90 21.7 175.8)">22-06-22</text>
<text x="21.7" y="202.9" transform="rotate(-90 21.7 202.9)">A</text>
<text x="13.3" y="204.3" transform="rotate(-90 13.3 204.3)">NR2</text>
<text x="17.4" y="204.2" transform="rotate(-90 17.4 204.2)">NR3</text>
</g>
<text font-size="2.5" fill="#f00" x="251.7" y="77.5">3/1/2568</text>
<g font-size="2.1">
<text x="191.1" y="48.9" transform="rotate(-90 191.1 48.9)">1.6</text>
<text x="161.1" y="67.3" transform="rotate(-90 161.1 67.3)">1.6</text>
<text x="203.9" y="80.4">0.8</text>
<text x="209" y="78.6">G</text>
<text x="163.5" y="116.7" transform="rotate(-90 163.5 116.7)">1.6</text>
<text x="45.1" y="130.8">A</text>
<text x="75.5" y="176.5">0.8</text>
<text x="75.7" y="182">6.3</text>
<text x="75.5" y="192">100</text>
<text x="77" y="187">25</text>
<text x="76.4" y="202.1">Angle</text>
<text x="78.2" y="204.2">1</text>
</g>
<g font-size="1.6">
<text x="241.5" y="9.9">NR3</text>
<text x="252.6" y="9.9">NR3</text>
<text x="263.3" y="9.9">NR3</text>
<text x="141.6" y="95.1" transform="rotate(-90 141.6 95.1)">NR3</text>
<text x="157" y="121.4">NR3</text>
<text x="176" y="132.8">NR1</text>
<text x="181.9" y="132.7">NR2</text>
<text x="188.1" y="132.8">NR3</text>
<text x="114.3" y="139">NR3</text>
<text x="214.8" y="148.3">NR3</text>
</g>
</svg>
